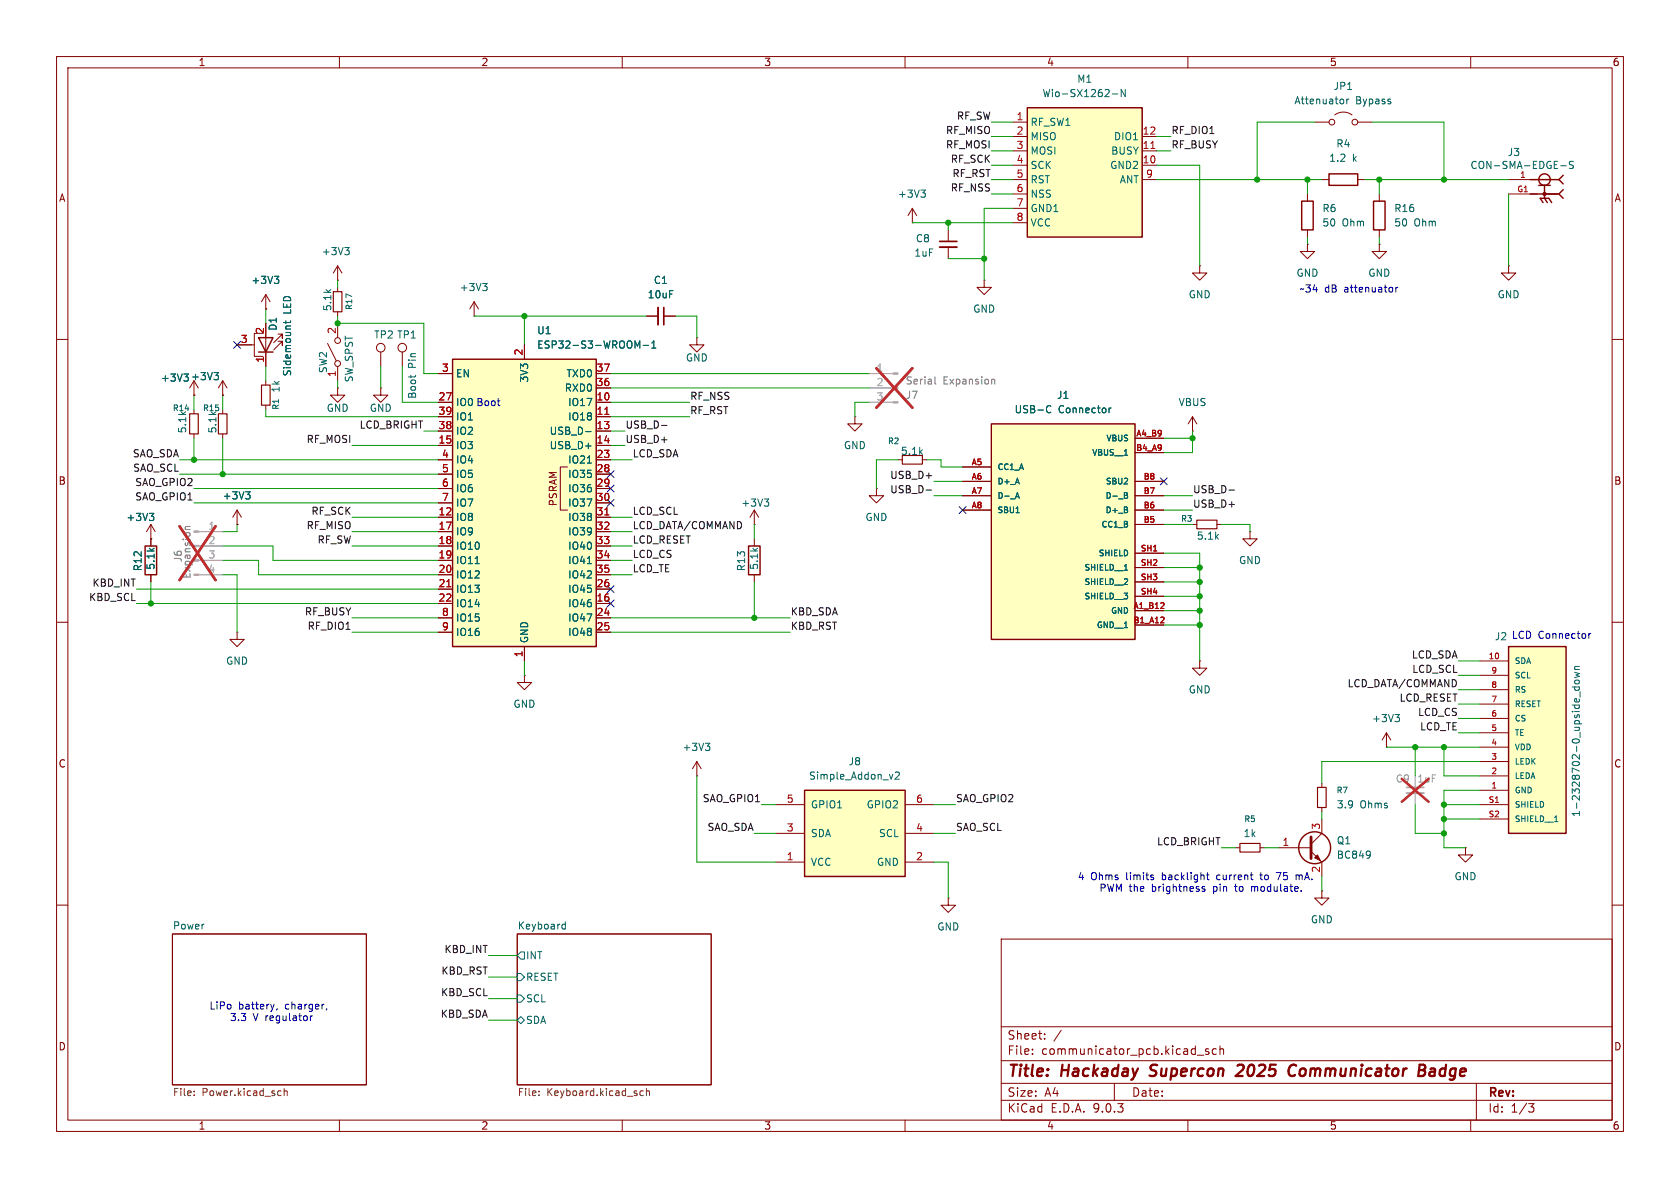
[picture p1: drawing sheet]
<svg xmlns="http://www.w3.org/2000/svg" width="297mm" height="210mm" viewBox="0 0 297 210" stroke-linecap="round" stroke-linejoin="round" font-family="sans-serif">
<g fill="none" stroke="#840000" stroke-width=".18">
<path d="M10 10h277v190h-277zM12 12h273v186h-273zM60 10v2M110 10v2M160 10v2M210 10v2M260 10v2M231.1 34.3v1.3M266.7 31.8h5.1M266.7 34.3h5.1M47 54.6h.1M47 52.1l-.8 1.2"/>
<path d="M47 52.1l.8 1.2M47 52.1v2.5M83.8 55.9h.1M83.8 53.3l-.7 1.3M83.8 53.3l.8 1.3M83.8 53.3v2.6M231.1 40.6v1.3M266.7 47v1.3h1.3l-1.3 1.2-1.3-1.2h1.3M266.7 47h.1M10 60h2M39.4 69.9h.1M39.4 67.3v2.6"/>
<path d="M39.4 72.4v.8M39.4 76.7v.8M39.4 67.3l-.8 1.3M39.4 67.3l.7 1.3M151.1 73.7v1.2h1.3l-1.3 1.3-1.2-1.3h1.2M151.1 73.7h.1M285 60h2M10 110h2M41.9 111.8v1.2h1.3l-1.3 1.3-1.3-1.3h1.3M41.9 111.8h.1M285 110h2M226.1 149.9h5.7"/>
<path d="M231.8 150.5l1.9 1.9v2.5M233.7 144.8v2.5l-1.9 1.9M259.1 149.9v1.2h1.2l-1.2 1.3-1.3-1.3h1.3M259.1 149.9h.1M10 160h2M30.5 165.1h34.3v26.7h-34.3zM91.4 165.1h34.3v26.7h-34.3zM177 166h108v32h-108zM285 160h2M60 198v2M110 198v2M160 198v2"/>
<path d="M177 194.5h108M177 191.5h108M177 187.5h108M177 181.5h108M182.5 186.3v.1M182.5 185.5v.1M184.7 183.6v.1M184.7 182.8v.1M187.6 182.1l-1.3 2M197 191.5v3M210 198v2M211.7 186.5h1.1"/>
<path d="M213.7 185.5l-.4-.1-.2 .2 .1 .2 .5 .2v.3h-.6M215 185.5l-.4-.1-.3 .3v.4l.2 .2h.5M215.7 185.5l.2-.1 .3 .1 .1 .9M215.7 184.9v1.5M260 198v2M261 191.5v6.5M270.2 195.1h1l-.5 .6 .4 .1 .1 .5-.3 .3h-.4"/>
</g>
<path d="M203.2 190.1l.3 .1M203.5 188.4l-.1 .2 .1 .4M219.6 188.2h-.5l-.3 .2M219.7 189.1l-1.3 1.1h1.3M229.1 188.4a.88 .88 0 0 0-1 0 .88 .88 0 0 0-.3 1 .69 .69 0 0 0 .3 .7 .69 .69 0 0 0 .8-.1M250.9 189.2h.6M251 188.2h.6a.49 .49 0 0 1 .4 .5 .49 .49 0 0 1-.5 .5M251.5 189.2l.3 .1a.58 .58 0 0 1-.3 .9h-.8M253.5 188.9l-.6 .1M253.5 189.4h-.5a.4 .4 0 0 0-.3 .4 .4 .4 0 0 0 .2 .4h.5" fill="none" stroke="#840000" stroke-width=".4"/>
<path d="M34.3 193.6v.1M34.3 192.9v.1M49.6 192.8l.1 .1M49.7 193.6l-.1 .1M50.2 192.4v1.3M50.2 193l.2-.2 .3 .1 .1 .8M95.3 193.6v.1M95.3 192.9v.1M113.7 192.9l-.3-.1-.3 .3 .2 .5h.4M114.3 193l.2-.2 .3 .1v.8M114.3 192.4v1.3" fill="none" stroke="#725600" stroke-width=".18"/>
<g fill="none" stroke="#006464" stroke-width=".18">
<path d="M275.9 29.3h1M278.2 28.6l-.5-.1-.2 .1v.4l.5 .2 .2 .3-.3 .3-.5-.1M48.5 48.8h.8l-.4 .5M49 49.3l.3 .3v.3l-.3 .2M85.3 50.1h.8l-.4 .5M85.9 50.6l.2 .2v.3l-.2 .3M37.8 65.9h.8l-.4 .4M38.4 66.3l.2 .3v.3l-.2 .2M242.1 150.5l.1 .1a1.07 1.07 0 0 1-.1 1M242.3 151l-.2 .2M91.4 175.9h.7l.6 .6-.6 .7h-.7zM91.4 172.1h.7l.6 .6-.6 .7h-.7z"/>
<path d="M92.1 168.3h.6v1.2h-.6l-.7-.6zM99.5 164.2h.4M99.5 163.4h.4M99.9 163v1.2M91.4 180.3l.7-.6 .6 .6-.6 .7z"/>
</g>
<path d="M38.6 73.2h1.5v3.5h-1.5z" fill="none" stroke="#840000" stroke-width=".2"/>
<g fill="none" stroke="#840000" stroke-width=".25">
<path d="M230.1 35.6h2.1v5h-2.1zM270.5 31.8h5.1M270.5 34.3h5.1M272 32.8h2.1M272.8 35.8l-.5-.7h1.5l.5 .7M273 32.8v2.3l.6 .7M275.6 31.8l.8 .7M275.6 34.3l.8 .8M276.4 31l-.8 .8M276.4 33.5l-.8 .8"/>
<circle cx="273" cy="34.3" r=".25"/>
<circle cx="273.1" cy="31.7" r="1.02"/>
<circle cx="232.4" cy="149.9" r="2.82"/>
</g>
<path d="M231.8 148v3.8" fill="none" stroke="#840000" stroke-width=".51"/>
<path d="M232.4 151.6l.5-.5 .5 1z" fill="#840000" stroke="#840000" stroke-width=".18"/>
<path d="M266.7 114.3h10.2v33h-10.2z" fill="#ffffc2"/>
<path d="M266.7 114.3h10.2v33h-10.2z" fill="none" stroke="#840000" stroke-width=".25"/>
<g fill="none" stroke="#840000" stroke-width=".18">
<path d="M92.7 119.4v1.3h1.3l-1.3 1.2-1.3-1.2h1.3M92.7 119.4h.1M261.6 116.8h5.1M261.6 119.4h5.1M261.6 121.9h5.1M261.6 124.5h5.1M261.6 127h5.1M261.6 129.5h5.1M261.6 132.1h5.1M261.6 134.6h5.1M261.6 137.2h5.1M261.6 139.7h5.1"/>
<path d="M218.4 149.9h.8M222.8 149.9h.7M233.7 157.5v1.3h1.2l-1.2 1.2-1.3-1.2h1.3M233.7 157.5h.1M261.6 142.2h5.1M261.6 144.8h5.1"/>
</g>
<path d="M278.4 118.8l.8 .3-.6 .2 .6 .3-.8 .2M278.4 118.3h.8M279.2 117.8l-.8 .1v.3l.1 .1M277.9 121.4h1.3M278.4 121.4v.4l.2 .2 .6-.1v-.5M278.5 120.3h.6l.1 .2v.3l-.2 .1-.5-.1-.1-.2zM279.3 122.3v.9M274.8 145.2h.6" fill="none" stroke="#006464" stroke-width=".18"/>
<path d="M219.2 149.1h3.6v1.5h-3.6z" fill="none" stroke="#840000" stroke-width=".2"/>
<path d="M175.3 74.9h25.4v38.1h-25.4z" fill="#ffffc2"/>
<path d="M234.9 30.7h5.1v2.1h-5.1zM242.8 35.6h2.1v5h-2.1zM45.7 59.7h2.6l-1.3 2.5zM45.7 62.2h2.6M175.3 74.9h25.4v38.1h-25.4zM25.7 96.5h2v5.1h-2z" fill="none" stroke="#840000" stroke-width=".25"/>
<g fill="none" stroke="#840000" stroke-width=".18">
<path d="M161.3 39.4h.1M161.3 36.8l-.8 1.3M161.3 36.8l.8 1.3M161.3 36.8v2.6M232.4 21.6h2.5M233.7 31.8h1.2M236 20.3a2.54 2.54 0 0 1 3 0M240 21.6h2.6M240 31.8h1.3M243.8 34.3v1.3M46.5 58.9h-1.5v4.1h1.5M47 57.2v7.6"/>
<path d="M49.1 59.1h.8v.7v-.7l-1.5 1.5M59.7 49.5h.1M59.7 47v2.5M59.7 50.8v.8M59.7 55.1v.8M59.7 57.2v2.5M59.7 47l-.8 1.3M59.7 47l.8 1.3M123.2 59.7v1.3h1.3l-1.3 1.2-1.3-1.2h1.3M123.2 59.7h.1M212.1 47v1.3h1.3l-1.3 1.2-1.3-1.2h1.3M212.1 47h.1"/>
<path d="M231.1 43.2v1.3h1.3l-1.3 1.2-1.2-1.2h1.2M231.1 43.2h.1M243.8 43.2v1.3h1.3l-1.3 1.2-1.2-1.2h1.2M243.8 43.2h.1M243.8 40.6v1.3M41.9 61h3.1M47 67.3v.8M47 71.6v.8M49.1 60.3h.8v.8v-.8l-1.5 1.5M57.9 60.7l1.5 3.1M59.7 68.6v1.3h1.3l-1.3 1.2-1.3-1.2h1.3M59.7 68.6h.1"/>
<path d="M59.7 64.8v2.5M67.3 68.6v1.3h1.3l-1.3 1.2-1.3-1.2h1.3M67.3 68.6h.1M67.3 62.2v2.6M71.1 62.2v2.6M200.7 77.5h5M210.8 76.2h.1M210.8 73.7l-.7 1.2M210.8 73.7l.8 1.2M210.8 73.7v2.5M26.7 95.3h.1M26.7 92.7l-.8 1.3"/>
<path d="M26.7 92.7l.7 1.3M26.7 92.7v3.8M41.9 92.7h.1M41.9 90.2l-.8 1.2M41.9 90.2l.8 1.2M41.9 90.2v2.5M170.2 82.6h5.1M170.2 85.1h5.1M170.2 87.6h5.1M170.2 90.2h5.1M200.7 85.1h5M200.7 87.6h5"/>
<path d="M200.7 90.2h5M200.7 80h5M200.7 92.7h5M200.7 97.8h5M26.7 101.6v1.3M200.7 100.3h5M200.7 102.9h5M200.7 105.4h5M200.7 108h5M200.7 110.5h5M233.7 138.4v.8M245.1 132.1h.1"/>
<path d="M245.1 129.5l-.8 1.3M245.1 129.5l.8 1.3M245.1 129.5v2.6M167.6 158.8v1.2h1.3l-1.3 1.3-1.2-1.3h1.2M167.6 158.8h.1M233.7 142.7v.8"/>
<circle cx="235.5" cy="21.6" r=".51"/>
<circle cx="239.5" cy="21.6" r=".51"/>
<circle cx="59.7" cy="60.2" r=".51"/>
<circle cx="59.7" cy="64.3" r=".51"/>
<circle cx="67.3" cy="61.5" r=".76"/>
<circle cx="71.1" cy="61.5" r=".76"/>
</g>
<g fill="none" stroke="#006464" stroke-width=".18">
<path d="M237.5 17.6v.6M238.1 17.5v.9M238.5 17.5l-.4 .3M162.8 33.6h.8l-.4 .5M163.3 34.1l.3 .2v.3l-.3 .3M50.5 56.7v.5M51.4 56.7l-.2 .3h-1.1M60.9 43.8h.8l-.4 .4M61.5 44.2l.2 .3v.3l-.2 .2M72.6 66.3v.5M73.5 66.3v.1M185.2 71.8l.3-.1 .3 .1"/>
<path d="M185.8 72.8l-.3 .2-.3-.1M196.1 72.1v.9M196.4 72.1l-.3 .3M26.4 90.7h.8l-.4 .5M26.9 91.2l.3 .3v.3l-.3 .2M43.4 86.9h.8l-.4 .5M44 87.4l.2 .3v.3l-.2 .2M179.6 87.8h.5M179.6 90.6h.6M179.9 87.1l.3 1M198.8 87.1l.5 .1v.2l-.2 .2M198.8 87.6h.3"/>
<path d="M199.1 87.6l.3 .2-.1 .2-.5 .1M199.3 90.2v.3M198.8 100.8h.6M246.6 126.3h.8l-.4 .5M247.2 126.8l.2 .2v.3l-.2 .3"/>
</g>
<path d="M205.2 107.6h.6M205.2 110.1h.6M205.7 106.6v.4M205.7 109.2v.3" fill="none" stroke="#a90000" stroke-width=".18"/>
<path d="M58.9 51.6h1.6v3.5h-1.6zM46.2 68.1h1.6v3.5h-1.6zM232.9 139.2h1.5v3.5h-1.5z" fill="none" stroke="#840000" stroke-width=".2"/>
<path d="M248.7 139.2h3" fill="none" stroke="#a1a1a1" stroke-width=".3"/>
<path d="M248.7 140.2h3" fill="none" stroke="#a1a1a1" stroke-width=".33"/>
<path d="M250.2 137.2v2M250.2 140.2v2" fill="none" stroke="#a1a1a1" stroke-width=".18"/>
<path d="M247.8 137.7l4.8 4M252.6 137.7l-4.8 4" fill="none" stroke="#e12e31" stroke-width=".46"/>
<path d="M80 63.5h25.4v50.8h-25.4z" fill="#ffffc2"/>
<path d="M80 63.5h25.4v50.8h-25.4z" fill="none" stroke="#840000" stroke-width=".25"/>
<g fill="none" stroke="#840000" stroke-width=".18">
<path d="M167.6 40.6v2.1M167.6 43.7v2M174 49.5v1.3h1.3l-1.3 1.3-1.3-1.3h1.3M174 49.5h.1M77.5 66h2.5M77.5 71.1h2.5M77.5 73.7h2.5M77.5 76.2h2.5M77.5 78.7h2.5M92.7 61v2.5M105.4 66h2.5M105.4 71.1h2.5"/>
<path d="M105.4 73.7h2.5M105.4 76.2h2.5M105.4 78.7h2.5M105.4 68.6h2.5M77.5 81.3h2.5M77.5 83.8h2.5M77.5 86.4h2.5M77.5 88.9h2.5M77.5 91.4h2.5M77.5 94h2.5M77.5 96.5h2.5M77.5 99.1h2.5"/>
<path d="M100.3 82.6h-1.2v7.6h1.2M105.4 81.3h2.5M105.4 83.8h2.5M105.4 86.4h2.5M105.4 88.9h2.5M105.4 91.4h2.5M105.4 94h2.5M105.4 96.5h2.5M105.4 99.1h2.5M158.7 81.3h.8M163.1 81.3h.7M77.5 101.6h2.5"/>
<path d="M77.5 104.1h2.5M77.5 106.7h2.5M77.5 109.2h2.5M77.5 111.8h2.5M92.7 114.3v2.5M105.4 101.6h2.5M105.4 104.1h2.5M105.4 106.7h2.5M105.4 109.2h2.5M105.4 111.8h2.5"/>
</g>
<path d="M103.5 76.3h1M112.7 61.2l.4-.9v1.2M113.7 61.1h1M115.2 61.5h.7M115.2 60.6l.4-.3v1.2M84 99.6h.7M103.8 99.6h.8M103.8 81.9h.8" fill="none" stroke="#006464" stroke-width=".18"/>
<path d="M106.9 73.2h.7M106.9 91h.7M79 103.7h.7" fill="none" stroke="#a90000" stroke-width=".18"/>
<path d="M166.1 42.7h3.1" fill="none" stroke="#840000" stroke-width=".3"/>
<path d="M166.1 43.7h3.1" fill="none" stroke="#840000" stroke-width=".33"/>
<g fill="#a1a1a1" stroke="#a1a1a1" stroke-width=".18">
<path d="M157.9 65.9h.8v.3h-.8z"/>
<path d="M157.9 68.5h.8v.2h-.8z"/>
<path d="M157.9 71h.8v.2h-.8z"/>
</g>
<path d="M153.7 66h4.2M153.7 68.6h4.2M153.7 71.1h4.2" fill="none" stroke="#a1a1a1" stroke-width=".18"/>
<path d="M165.3 66.6v1.1l.2 .2M175.4 67.1h.4l.1 .8" fill="none" stroke="#989898" stroke-width=".18"/>
<path d="M154.9 65.1l6.4 7M161.3 65.1l-6.4 7" fill="none" stroke="#e12e31" stroke-width=".46"/>
<path d="M159.5 80.5h3.6v1.5h-3.6z" fill="none" stroke="#840000" stroke-width=".2"/>
<path d="M142.2 139.7h17.8v15.2h-17.8z" fill="#ffffc2"/>
<path d="M142.2 139.7h17.8v15.2h-17.8z" fill="none" stroke="#840000" stroke-width=".25"/>
<g fill="none" stroke="#840000" stroke-width=".18">
<path d="M34.3 69.9h.1M34.3 67.3v2.6M34.3 72.4v.8M34.3 76.7v.8M34.3 67.3l-.8 1.3M34.3 67.3l.8 1.3M123.2 137.2h.1M123.2 134.6l-.8 1.3M123.2 134.6l.8 1.3M123.2 134.6v2.6M137.2 152.4h5M137.2 147.3h5"/>
<path d="M137.2 142.2h5M160 152.4h5.1M160 147.3h5.1M160 142.2h5.1"/>
</g>
<path d="M124.7 131.4h.8l-.4 .5M125.2 131.9l.3 .2v.3l-.3 .3M157.8 136.9l-.3 .8M158.3 136.6l.4-.1 .3 .3-.8 .9h.8" fill="none" stroke="#006464" stroke-width=".18"/>
<g fill="#a1a1a1" stroke="#a1a1a1" stroke-width=".18">
<path d="M34.3 93.9h.9v.2h-.9z"/>
<path d="M34.3 96.4h.9v.2h-.9z"/>
<path d="M34.3 98.9h.9v.3h-.9z"/>
<path d="M34.3 101.5h.9v.2h-.9z"/>
</g>
<path d="M35.2 94h4.2M35.2 96.5h4.2M35.2 99.1h4.2M35.2 101.6h4.2" fill="none" stroke="#a1a1a1" stroke-width=".18"/>
<path d="M32.8 93.6h.8M33.6 93.1h-.8v.3l.1 .2" fill="none" stroke="#989898" stroke-width=".18"/>
<path d="M31.7 93l6.4 9.5M38.1 93l-6.4 9.5" fill="none" stroke="#e12e31" stroke-width=".46"/>
<path d="M33.5 73.2h1.6v3.5h-1.6z" fill="none" stroke="#840000" stroke-width=".2"/>
<path d="M181.6 19.1h20.3v22.8h-20.3z" fill="#ffffc2"/>
<path d="M181.6 19.1h20.3v22.8h-20.3zM132.3 96.5h2.1v5.1h-2.1z" fill="none" stroke="#840000" stroke-width=".25"/>
<g fill="none" stroke="#840000" stroke-width=".18">
<path d="M179.1 21.6h2.5M179.1 24.1h2.5M179.1 26.7h2.5M179.1 29.2h2.5M179.1 31.8h2.5M179.1 34.3h2.5M179.1 36.8h2.5M179.1 39.4h2.5M202 24.1h2.5M202 26.7h2.5M202 29.2h2.5M202 31.8h2.5"/>
<path d="M47 54.6h.1M47 57.2v2.5M114.3 55.9h2M117.3 55.9h2.1M34.3 69.9h.1M39.4 69.9h.1M41.9 61h2.5M47 62.2v2.6M77.5 66h2.5M77.5 71.1h2.5M77.5 73.7h2.5M77.5 76.2h2.5"/>
<path d="M77.5 78.7h2.5M92.7 61v2.5M105.4 66h2.5M105.4 71.1h2.5M105.4 73.7h2.5M105.4 76.2h2.5M105.4 78.7h2.5M105.4 68.6h2.5M200.7 77.5h5M26.7 95.3h.1M26.7 95.3v1.2M41.9 92.7h.1"/>
<path d="M77.5 81.3h2.5M77.5 83.8h2.5M77.5 86.4h2.5M77.5 88.9h2.5M77.5 91.4h2.5M77.5 94h2.5M77.5 96.5h2.5M77.5 99.1h2.5M105.4 81.3h2.5M105.4 83.8h2.5M105.4 86.4h2.5M105.4 88.9h2.5"/>
<path d="M105.4 91.4h2.5M105.4 94h2.5M105.4 96.5h2.5M105.4 99.1h2.5M133.3 92.7h.1M133.3 90.2v2.5M133.3 95.3v1.2M133.3 90.2l.8 1.2M133.3 90.2l-.7 1.2M154.9 86.4v1.2h1.3l-1.3 1.3-1.2-1.3h1.2M154.9 86.4h.1M170.2 82.6h5.1"/>
<path d="M170.2 85.1h5.1M170.2 87.6h5.1M170.2 90.2h5.1M200.7 92.7h5M200.7 85.1h5M200.7 87.6h5M200.7 90.2h5M200.7 80h5M200.7 97.8h5M210.8 92.7h.8M215.1 92.7h.8M221 94v1.3h1.2l-1.2 1.2-1.3-1.2h1.3"/>
<path d="M221 94h.1M26.7 101.6v1.3M77.5 101.6h2.5M77.5 104.1h2.5M77.5 106.7h2.5M77.5 109.2h2.5M77.5 111.8h2.5M92.7 114.3v2.5M105.4 101.6h2.5M105.4 104.1h2.5M105.4 106.7h2.5M105.4 109.2h2.5"/>
<path d="M105.4 111.8h2.5M133.3 101.6v1.3M200.7 100.3h5M200.7 102.9h5M200.7 105.4h5M200.7 108h5M200.7 110.5h5M212.1 116.8v1.3h1.3l-1.3 1.3-1.3-1.3h1.3M212.1 116.8h.1"/>
</g>
<path d="M203.5 26.3h.7M106.9 73.2h.7M106.9 91h.7M79 103.7h.7M205.2 107.6h.6M205.2 110.1h.6M205.7 106.6v.4M205.7 109.2v.3" fill="none" stroke="#a90000" stroke-width=".18"/>
<g fill="none" stroke="#006464" stroke-width=".18">
<path d="M196.6 16.6h1M198.9 15.8v1.3l-.7-1.3v1.3M48.5 48.8h.8l-.4 .5M49 49.3l.3 .3v.3l-.3 .2M50.5 56.7v.5M51.4 56.7l-.2 .3h-1.1M37.8 65.9h.8l-.4 .4M38.4 66.3l.2 .3v.3l-.2 .2M103.5 76.3h1M112.7 61.2l.4-.9v1.2M113.7 61.1h1M115.2 61.5h.7"/>
<path d="M115.2 60.6l.4-.3v1.2M185.2 71.8l.3-.1 .3 .1M185.8 72.8l-.3 .2-.3-.1M196.1 72.1v.9M196.4 72.1l-.3 .3M26.4 90.7h.8l-.4 .5M26.9 91.2l.3 .3v.3l-.3 .2M43.4 86.9h.8l-.4 .5M44 87.4l.2 .3v.3l-.2 .2M84 99.6h.7M103.8 99.6h.8M103.8 81.9h.8"/>
<path d="M135.1 88.2h.8l-.4 .5M135.7 88.7l.2 .2v.3l-.2 .3M179.6 87.8h.5M179.6 90.6h.6M179.9 87.1l.3 1M198.8 87.1l.5 .1v.2l-.2 .2M198.8 87.6h.3M199.1 87.6l.3 .2-.1 .2-.5 .1M199.3 90.2v.3M198.8 100.8h.6"/>
</g>
<path d="M117.3 54.4v3" fill="none" stroke="#840000" stroke-width=".3"/>
<path d="M116.3 54.4v3" fill="none" stroke="#840000" stroke-width=".33"/>
<path d="M211.6 91.9h3.5v1.6h-3.5z" fill="none" stroke="#840000" stroke-width=".2"/>
<path d="M116.9 75.2h1M163.7 86.6h1M217.3 86.6h.9" fill="none" stroke="#0f0f0f" stroke-width=".18"/>
<g fill="none" stroke="#009600" stroke-width=".18">
<path d="M161.3 39.4h17.8M167.6 39.4v1.2M175.3 31.8h3.8M175.3 21.6h3.8M175.3 26.7h3.8M175.3 24.1h3.8M175.3 29.2h3.8M175.3 34.3h3.8M179.1 36.8h-5.1v12.7M204.5 31.8h29.2M204.5 26.7h2.5M204.5 24.1h2.5"/>
<path d="M204.5 29.2h7.6v17.8M231.1 31.8v2.5M232.4 21.6h-10.2v10.2M241.3 31.8h25.4M242.6 21.6h12.7v10.2M243.8 31.8v2.5M266.7 34.3v12.7M47 54.6v2.6M59.7 55.9v1.3h15.2v8.8h2.6M59.7 49.5v1.3M83.8 55.9h30.5M92.7 55.9v5.1"/>
<path d="M119.4 55.9h3.8v3.8M167.6 45.7h6.4M231.1 41.9v1.3M243.8 41.9v1.3M34.3 69.9v2.5M34.3 77.5v3.8M39.4 69.9v2.5M39.4 77.5v6.3M47 72.4v1.3h30.5M47 64.8v2.5M59.7 67.3v1.3M62.2 78.7h15.3"/>
<path d="M67.3 64.8v3.8M71.1 64.8v6.3h6.4M74.9 76.2h2.6M107.9 76.2h2.6M107.9 73.7h14M107.9 71.1h14M107.9 78.7h2.6M107.9 66h45.8M107.9 68.6h45.8M153.7 71.1h-2.6v2.6M205.7 77.5h5.1M210.8 76.2v3.8h-5.1"/>
<path d="M31.7 83.8h45.8M31.7 81.3h45.8M34.3 88.9h43.2M34.3 86.4h43.2M39.4 96.5h8.9v2.6h29.2M39.4 99.1h6.3v2.5h31.8M41.9 92.7v1.3h-2.5M62.2 94h15.3M62.2 96.5h15.3M62.2 91.4h15.3M107.9 94h3.9M107.9 96.5h3.9"/>
<path d="M107.9 91.4h3.9M107.9 81.3h3.9M107.9 99.1h3.9M133.3 92.7v2.6M158.7 81.3h-3.8v5.1M163.8 81.3h2.6v1.3h3.8M165.1 87.6h5.1M165.1 85.1h5.1M205.7 87.6h5.1M205.7 90.2h5.1M205.7 97.8h6.4v19M205.7 92.7h5.1"/>
<path d="M215.9 92.7h5.1v1.3M24.1 106.7h53.4M24.1 104.1h53.4M26.7 102.9v3.8M39.4 101.6h2.5v10.2M62.2 109.2h15.3M62.2 111.8h15.3M92.7 116.8v2.6M107.9 109.2h31.8M107.9 111.8h31.8M107.9 101.6h3.9M133.3 102.9v6.3"/>
<path d="M205.7 105.4h6.4M205.7 108h6.4M205.7 102.9h6.4M205.7 110.5h6.4M205.7 100.3h6.4M257.8 119.4h3.8M257.8 116.8h3.8M123.2 137.2v15.2h14M245.1 132.1h16.5M250.2 132.1v5.1M255.3 132.1v5.1h6.3M257.8 129.5h3.8"/>
<path d="M257.8 127h3.8M257.8 124.5h3.8M257.8 121.9h3.8M261.6 139.7h-6.3v10.2h3.8M261.6 134.6h-27.9v3.8M133.3 147.3h3.9M134.6 142.2h2.6M165.1 147.3h3.8M165.1 142.2h3.8M165.1 152.4h2.5v6.4M215.9 149.9h2.5M223.5 149.9h2.6"/>
<path d="M233.7 143.5v1.3M233.7 154.9v2.6M250.2 142.2v5.1h5.1M255.3 142.2h6.3M255.3 144.8h6.3M86.4 172.7h5M86.4 176.5h5M86.4 168.9h5M86.4 180.3h5"/>
</g>
<g fill="none" stroke="#000084" stroke-width=".18">
<path d="M41.3 60.4l1.2 1.2M42.5 60.4l-1.2 1.2M107.3 85.8l1.3 1.2M107.3 88.3l1.3 1.2M107.3 83.2l1.3 1.2M108.6 85.8l-1.3 1.2M108.6 88.3l-1.3 1.2M108.6 83.2l-1.3 1.2M169.6 89.6l1.2 1.2M170.8 89.6l-1.2 1.2M205.1 84.5l1.2 1.2M206.3 84.5l-1.2 1.2"/>
<path d="M107.3 103.5l1.3 1.2M107.3 106.1l1.3 1.2M108.6 103.5l-1.3 1.2M108.6 106.1l-1.3 1.2"/>
</g>
<g fill="none" stroke="#0000c2" stroke-width=".18">
<path d="M246.8 50.8v.8M247.1 50.8l-.3 .2M87.9 70.9h.5M88.3 71.7h.1M280.9 112v.9M281.2 112l-.3 .2M203.6 155.1l.3 .1 .1 .1-.2 .2h-.3M203.6 154.7h.3M212.6 156.8v.3l.4 .1v.2l-.1 .2-.4-.1M213.3 154.7h.5M213.5 154.2v1.1l.3 .2M221.3 156.7v.9"/>
<path d="M221.4 156.7l-.1 .1M222.7 154.7h.5M222.9 154.2l.1 1.3M225.6 154.2h.9l-.6 1.3M229.1 154.8l.4-.1 .2 .2M229.1 154.7v.8M49 178.3l-.1 .3M54.9 179.6v.8M55 179.6l-.1 .2M57.8 178.3l-.1 .3"/>
</g>
<path d="M165.3 66.6v1.1l.2 .2M175.4 67.1h.4l.1 .8M32.8 93.6h.8M33.6 93.1h-.8v.3l.1 .2" fill="none" stroke="#989898" stroke-width=".18"/>
<path d="M153.7 66h3.8M153.7 68.6h3.8M153.7 71.1h3.8M35.6 94h3.8M35.6 96.5h3.8M35.6 99.1h3.8M35.6 101.6h3.8" fill="none" stroke="#a1a1a1" stroke-width=".18"/>
<path d="M154.9 65.1l6.4 7M161.3 65.1l-6.4 7M31.7 93l6.4 9.5M38.1 93l-6.4 9.5" fill="none" stroke="#e12e31" stroke-width=".46"/>
<g fill="#009600" stroke="#009600" stroke-width=".18">
<circle cx="174" cy="45.7" r=".46"/>
<circle cx="167.6" cy="39.4" r=".46"/>
<circle cx="210.8" cy="77.5" r=".46"/>
<circle cx="255.3" cy="142.2" r=".46"/>
<circle cx="255.3" cy="144.8" r=".46"/>
<circle cx="255.3" cy="147.3" r=".46"/>
<circle cx="255.3" cy="132.1" r=".46"/>
<circle cx="250.2" cy="132.1" r=".46"/>
<circle cx="231.1" cy="31.8" r=".46"/>
<circle cx="222.2" cy="31.8" r=".46"/>
<circle cx="243.8" cy="31.8" r=".46"/>
<circle cx="255.3" cy="31.8" r=".46"/>
<circle cx="212.1" cy="100.3" r=".46"/>
<circle cx="212.1" cy="108" r=".46"/>
<circle cx="212.1" cy="110.5" r=".46"/>
<circle cx="212.1" cy="105.4" r=".46"/>
<circle cx="212.1" cy="102.9" r=".46"/>
<circle cx="26.7" cy="106.7" r=".46"/>
<circle cx="92.7" cy="55.9" r=".46"/>
<circle cx="59.7" cy="57.2" r=".46"/>
<circle cx="34.3" cy="81.3" r=".46"/>
<circle cx="39.4" cy="83.8" r=".46"/>
<circle cx="133.3" cy="109.2" r=".46"/>
</g>
<g font-size="2.8" fill="#840000">
<text x="178" y="190.9">Title:</text>
<text x="187.7" y="190.9">Hackaday</text>
<text x="204.2" y="190.9">Supercon</text>
<text x="220.3" y="190.9">2025</text>
<text x="230.2" y="190.9">Communicator</text>
<text x="254" y="190.9">Badge</text>
</g>
<g font-size="2.1" fill="#840000">
<text x="178" y="184">Sheet:</text>
<text x="178" y="186.7">File:</text>
<text x="184.1" y="186.7">communicator_pcb.kicad_sch</text>
<text x="178" y="196.9">KiCad</text>
<text x="178" y="194.1">Size:</text>
<text x="184.7" y="194.1">A4</text>
<text x="185.7" y="196.9">E.D.A.</text>
<text x="193.3" y="196.9">9.0.3</text>
<text x="200" y="194.1">Date:</text>
<text x="263" y="194.3">Rev:</text>
<text x="263" y="196.9">Id:</text>
<text x="267.1" y="196.9">1/3</text>
</g>
<g font-size="1.8" fill="#840000">
<text x="35" y="11.9">1</text>
<text x="85" y="11.9">2</text>
<text x="135" y="11.9">3</text>
<text x="185" y="11.9">4</text>
<text x="235" y="11.9">5</text>
<text x="285" y="11.9">6</text>
<text x="10.3" y="35.9">A</text>
<text x="285.3" y="35.9">A</text>
<text x="10.3" y="85.9">B</text>
<text x="98.7" y="89.6" transform="rotate(-90 98.7 89.6)">PSRAM</text>
<text x="285.3" y="85.9">B</text>
<text x="10.3" y="135.9">C</text>
<text x="285.3" y="135.9">C</text>
<text x="10.3" y="185.9">D</text>
<text x="285.3" y="185.9">D</text>
<text x="35" y="199.9">1</text>
<text x="85" y="199.9">2</text>
<text x="135" y="199.9">3</text>
<text x="185" y="199.9">4</text>
<text x="235" y="199.9">5</text>
<text x="285" y="199.9">6</text>
</g>
<g font-size="1.8" fill="#006464">
<text x="184.2" y="17.4">Wio-SX1262-N</text>
<text x="190.3" y="14.8">M1</text>
<text x="235.7" y="16.1">JP1</text>
<text x="182.1" y="22.5">RF_SW1</text>
<text x="228.7" y="18.6">Attenuator</text>
<text x="239.6" y="18.6">Bypass</text>
<text x="182.1" y="25">MISO</text>
<text x="182.1" y="27.5">MOSI</text>
<text x="196.3" y="27.5">BUSY</text>
<text x="196.8" y="25">DIO1</text>
<text x="234.9" y="28.8">1.2</text>
<text x="236.1" y="26.3">R4</text>
<text x="239.1" y="28.8">k</text>
<text x="266.5" y="27.8">J3</text>
<text x="158.6" y="35.2">+3V3</text>
<text x="182.1" y="30.1">SCK</text>
<text x="182.1" y="32.6">RST</text>
<text x="182.1" y="35.2">NSS</text>
<text x="196.2" y="30.1">GND2</text>
<text x="197.9" y="32.6">ANT</text>
<text x="259.9" y="30.1">CON-SMA-EDGE-S</text>
<text x="182.1" y="37.7">GND1</text>
<text x="182.1" y="40.2">VCC</text>
<text x="233.7" y="37.7">R6</text>
<text x="233.7" y="40.2">50</text>
<text x="237.3" y="40.2">Ohm</text>
<text x="246.4" y="37.7">R16</text>
<text x="246.4" y="40.2">50</text>
<text x="250" y="40.2">Ohm</text>
<text x="56.8" y="45.3">+3V3</text>
<text x="161.6" y="45.6">1uF</text>
<text x="161.8" y="43">C8</text>
<text x="44.3" y="50.4">+3V3</text>
<text x="81.2" y="51.7">+3V3</text>
<text x="114.4" y="52.9">10uF</text>
<text x="115.5" y="50.4">C1</text>
<text x="210.1" y="52.9">GND</text>
<text x="229.1" y="49.1">GND</text>
<text x="241.8" y="49.1">GND</text>
<text x="264.7" y="52.9">GND</text>
<text x="49.1" y="58.6" transform="rotate(-90 49.1 58.6)">D1</text>
<text x="51.7" y="55.5" transform="rotate(-90 51.7 55.5)">LED</text>
<text x="58.8" y="55.1" transform="rotate(-90 58.8 55.1)">5.1k</text>
<text x="94.9" y="59.3">U1</text>
<text x="172" y="55.5">GND</text>
<text x="66" y="60">TP2 TP1</text>
<text x="73.8" y="65.1" transform="rotate(-90 73.8 65.1)">Pin</text>
<text x="94.9" y="61.8">ESP32-S3-WROOM-1</text>
<text x="121.2" y="64.1">GND</text>
<text x="28.3" y="67.7">+3V3 +3V3</text>
<text x="49.6" y="69.5" transform="rotate(-90 49.6 69.5)">1k</text>
<text x="51.7" y="66.6" transform="rotate(-90 51.7 66.6)">Sidemount</text>
<text x="58" y="66.1" transform="rotate(-90 58 66.1)">SW2</text>
<text x="59.4" y="66.7" transform="rotate(-90 59.4 66.7)">1</text>
<text x="62.6" y="67.7" transform="rotate(-90 62.6 67.7)">SW_SPST</text>
<text x="73.8" y="70.6" transform="rotate(-90 73.8 70.6)">Boot</text>
<text x="80.5" y="66.9">EN</text>
<text x="80.5" y="72">IO0</text>
<text x="93.6" y="67.7" transform="rotate(-90 93.6 67.7)">3V3</text>
<text x="99.7" y="69.4">RXD0</text>
<text x="100" y="66.9">TXD0</text>
<text x="100.3" y="72">IO17</text>
<text x="186.8" y="70.7">J1</text>
<text x="208.3" y="72">VBUS</text>
<text x="33.1" y="76.7" transform="rotate(-90 33.1 76.7)">5.1k</text>
<text x="38.5" y="76.7" transform="rotate(-90 38.5 76.7)">5.1k</text>
<text x="57.7" y="73">GND</text>
<text x="65.3" y="73">GND</text>
<text x="80.5" y="74.5">IO1</text>
<text x="80.5" y="77.1">IO2</text>
<text x="97.1" y="77.1">USB_D-</text>
<text x="100.3" y="74.5">IO18</text>
<text x="179.3" y="73.3">USB-C</text>
<text x="187.1" y="73.3">Connector</text>
<text x="80.5" y="79.6">IO3</text>
<text x="80.5" y="82.1">IO4</text>
<text x="97.1" y="79.6">USB_D+</text>
<text x="100.3" y="82.1">IO21</text>
<text x="149.1" y="79.6">GND</text>
<text x="159.2" y="80.6">5.1k</text>
<text x="39.3" y="88.5">+3V3</text>
<text x="80.5" y="84.7">IO5</text>
<text x="80.5" y="87.2">IO6</text>
<text x="80.5" y="89.8">IO7</text>
<text x="100.3" y="84.7">IO35</text>
<text x="100.3" y="87.2">IO36</text>
<text x="100.3" y="89.8">IO37</text>
<text x="131" y="89.8">+3V3</text>
<text x="22.3" y="92.3">+3V3</text>
<text x="80.5" y="92.3">IO8</text>
<text x="80.5" y="94.8">IO9</text>
<text x="100.3" y="92.3">IO38</text>
<text x="100.3" y="94.8">IO39</text>
<text x="152.9" y="92.3">GND</text>
<text x="211.5" y="95.6">5.1k</text>
<text x="25.2" y="101.1" transform="rotate(-90 25.2 101.1)">R12</text>
<text x="27.5" y="100.8" transform="rotate(-90 27.5 100.8)">5.1k</text>
<text x="80.5" y="97.4">IO10</text>
<text x="80.5" y="99.9">IO11</text>
<text x="100.3" y="97.4">IO40</text>
<text x="100.3" y="99.9">IO41</text>
<text x="131.9" y="101.1" transform="rotate(-90 131.9 101.1)">R13</text>
<text x="134.2" y="100.8" transform="rotate(-90 134.2 100.8)">5.1k</text>
<text x="218.9" y="99.9">GND</text>
<text x="80.5" y="102.5">IO12</text>
<text x="80.5" y="105">IO13</text>
<text x="80.5" y="107.5">IO14</text>
<text x="100.3" y="102.5">IO42</text>
<text x="100.3" y="105">IO45</text>
<text x="100.3" y="107.5">IO46</text>
<text x="80.5" y="110.1">IO15</text>
<text x="80.5" y="112.6">IO16</text>
<text x="93.6" y="113.8" transform="rotate(-90 93.6 113.8)">GND</text>
<text x="100.3" y="110.1">IO47</text>
<text x="100.3" y="112.6">IO48</text>
<text x="39.9" y="117.7">GND</text>
<text x="90.7" y="125.3">GND</text>
<text x="210.1" y="122.8">GND</text>
<text x="242.5" y="127.9">+3V3</text>
<text x="120.5" y="132.9">+3V3</text>
<text x="149.9" y="135.5">J8</text>
<text x="142.9" y="138">Simple_Addon_v2</text>
<text x="143.3" y="143.1">GPIO1</text>
<text x="153.1" y="143.1">GPIO2</text>
<text x="236.2" y="143.1">3.9</text>
<text x="240.4" y="143.1">Ohms</text>
<text x="143.3" y="148.2">SDA</text>
<text x="155.3" y="148.2">SCL</text>
<text x="219.8" y="148.2">1k</text>
<text x="236.2" y="149.5">Q1</text>
<text x="279.5" y="144.5" transform="rotate(-90 279.5 144.5)">1-2328702-0_upside_down</text>
<text x="143.3" y="153.3">VCC</text>
<text x="154.9" y="153.3">GND</text>
<text x="236.2" y="152">BC849</text>
<text x="257" y="155.8">GND</text>
<text x="30.5" y="164.4">Power</text>
<text x="91.4" y="164.4">Keyboard</text>
<text x="165.6" y="164.7">GND</text>
<text x="231.6" y="163.4">GND</text>
<text x="92.9" y="169.8">INT</text>
<text x="92.9" y="173.6">RESET</text>
<text x="92.9" y="177.4">SCL</text>
<text x="92.9" y="181.2">SDA</text>
</g>
<g font-size="1.8" fill="#0f0f0f">
<text x="167.1" y="23.8">RF_MISO</text>
<text x="169.1" y="21.2">RF_SW</text>
<text x="207" y="23.8">RF_DIO1</text>
<text x="167.1" y="26.3">RF_MOSI</text>
<text x="168" y="28.9">RF_SCK</text>
<text x="207" y="26.3">RF_BUSY</text>
<text x="168" y="33.9">RF_NSS</text>
<text x="168.3" y="31.4">RF_RST</text>
<text x="121.9" y="70.8">RF_NSS</text>
<text x="63.5" y="75.9">LCD_BRIGHT</text>
<text x="110.5" y="75.9">USB_D-</text>
<text x="121.9" y="73.3">RF_RST</text>
<text x="23.4" y="80.9">SAO_SDA</text>
<text x="23.4" y="83.5">SAO_SCL</text>
<text x="54.1" y="78.4">RF_MOSI</text>
<text x="110.5" y="78.4">USB_D+</text>
<text x="111.8" y="80.9">LCD_SDA</text>
<text x="23.8" y="86">SAO_GPIO2</text>
<text x="23.8" y="88.6">SAO_GPIO1</text>
<text x="157.3" y="87.3">USB_D-</text>
<text x="157.3" y="84.7">USB_D+</text>
<text x="210.8" y="89.8">USB_D+</text>
<text x="210.8" y="87.3">USB_D-</text>
<text x="54.1" y="93.6">RF_MISO</text>
<text x="55" y="91.1">RF_SCK</text>
<text x="111.8" y="91.1">LCD_SCL</text>
<text x="111.8" y="93.6">LCD_DATA/COMMAND</text>
<text x="56" y="96.2">RF_SW</text>
<text x="111.8" y="96.2">LCD_RESET</text>
<text x="111.8" y="98.7">LCD_CS</text>
<text x="111.8" y="101.3">LCD_TE</text>
<text x="15.6" y="106.3">KBD_SCL</text>
<text x="16.2" y="103.8">KBD_INT</text>
<text x="53.8" y="108.9">RF_BUSY</text>
<text x="54.3" y="111.4">RF_DIO1</text>
<text x="139.7" y="111.4">KBD_RST</text>
<text x="139.7" y="108.9">KBD_SDA</text>
<text x="249.5" y="116.5">LCD_SDA</text>
<text x="249.6" y="119">LCD_SCL</text>
<text x="238.1" y="121.6">LCD_DATA/COMMAND</text>
<text x="247.3" y="124.1">LCD_RESET</text>
<text x="250.6" y="126.7">LCD_CS</text>
<text x="251" y="129.2">LCD_TE</text>
<text x="124.1" y="141.9">SAO_GPIO1</text>
<text x="168.9" y="141.9">SAO_GPIO2</text>
<text x="125" y="147">SAO_SDA</text>
<text x="168.9" y="147">SAO_SCL</text>
<text x="204.4" y="149.5">LCD_BRIGHT</text>
<text x="77.9" y="172.4">KBD_RST</text>
<text x="78.5" y="168.6">KBD_INT</text>
<text x="77.8" y="180">KBD_SDA</text>
<text x="77.9" y="176.2">KBD_SCL</text>
</g>
<g font-size="1.8" fill="#a90000">
<text x="179.6" y="21.3">1</text>
<text x="179.6" y="23.9">2</text>
<text x="201.9" y="23.9">12</text>
<text x="179.6" y="26.4">3</text>
<text x="179.6" y="29">4</text>
<text x="201.9" y="26.4">11</text>
<text x="201.9" y="29">10</text>
<text x="179.6" y="31.5">5</text>
<text x="179.6" y="34">6</text>
<text x="202.5" y="31.5">9</text>
<text x="179.6" y="36.6">7</text>
<text x="179.6" y="39.1">8</text>
<text x="46.7" y="59.1" transform="rotate(-90 46.7 59.1)">2</text>
<text x="59.4" y="59.1" transform="rotate(-90 59.4 59.1)">2</text>
<text x="42.5" y="60.7">3</text>
<text x="46.7" y="64.2" transform="rotate(-90 46.7 64.2)">1</text>
<text x="78" y="65.8">3</text>
<text x="92.5" y="62.9" transform="rotate(-90 92.5 62.9)">2</text>
<text x="105.4" y="65.8">37</text>
<text x="77.4" y="70.9">27</text>
<text x="105.4" y="68.3">36</text>
<text x="105.4" y="70.9">10</text>
<text x="77.4" y="73.4">39</text>
<text x="77.4" y="75.9">38</text>
<text x="105.4" y="73.4">11</text>
<text x="105.4" y="75.9">13</text>
<text x="77.4" y="78.5">15</text>
<text x="78" y="81">4</text>
<text x="78" y="83.6">5</text>
<text x="105.4" y="78.5">14</text>
<text x="105.4" y="81">23</text>
<text x="105.4" y="83.6">28</text>
<text x="78" y="86.1">6</text>
<text x="78" y="88.6">7</text>
<text x="105.4" y="86.1">29</text>
<text x="105.4" y="88.6">30</text>
<text x="77.4" y="91.2">12</text>
<text x="77.4" y="93.7">17</text>
<text x="105.4" y="91.2">31</text>
<text x="105.4" y="93.7">32</text>
<text x="77.4" y="96.3">18</text>
<text x="77.4" y="98.8">19</text>
<text x="77.4" y="101.3">20</text>
<text x="105.4" y="96.3">33</text>
<text x="105.4" y="98.8">34</text>
<text x="105.4" y="101.3">35</text>
<text x="77.4" y="103.9">21</text>
<text x="77.4" y="106.4">22</text>
<text x="105.4" y="103.9">26</text>
<text x="105.4" y="106.4">16</text>
<text x="78" y="109">8</text>
<text x="78" y="111.5">9</text>
<text x="105.4" y="109">24</text>
<text x="105.4" y="111.5">25</text>
<text x="92.5" y="116.3" transform="rotate(-90 92.5 116.3)">1</text>
<text x="139" y="142">5</text>
<text x="161.9" y="142">6</text>
<text x="139" y="147.1">3</text>
<text x="161.9" y="147.1">4</text>
<text x="226.6" y="149.6">1</text>
<text x="233.4" y="146.8" transform="rotate(-90 233.4 146.8)">3</text>
<text x="139" y="152.1">1</text>
<text x="161.9" y="152.1">2</text>
<text x="233.4" y="154.4" transform="rotate(-90 233.4 154.4)">2</text>
</g>
<g font-size="1.8" fill="#0000c2">
<text x="229.7" y="51.9">~34</text>
<text x="234.2" y="51.9">dB</text>
<text x="237.8" y="51.9">attenuator</text>
<text x="80.5" y="72">IO0 Boot</text>
<text x="264.2" y="113.4">J2 LCD Connector</text>
<text x="190.4" y="155.8">4</text>
<text x="192.8" y="155.8">Ohms</text>
<text x="199.2" y="155.8">limits</text>
<text x="205.7" y="155.8">backlight</text>
<text x="215.6" y="155.8">current</text>
<text x="223.5" y="155.8">to</text>
<text x="226.6" y="155.8">75</text>
<text x="230.1" y="155.8">mA.</text>
<text x="194.3" y="157.8">PWM the</text>
<text x="203.7" y="157.8">brightness</text>
<text x="214.8" y="157.8">pin</text>
<text x="218.8" y="157.8">to</text>
<text x="221.9" y="157.8">modulate.</text>
<text x="36.9" y="178.7">LiPo</text>
<text x="42.2" y="178.7">battery,</text>
<text x="50.5" y="178.7">charger,</text>
<text x="40.6" y="180.7">3.3</text>
<text x="44.8" y="180.7">V regulator</text>
</g>
<g font-size="1.8" fill="#aaa">
<text x="154.9" y="65.8">1</text>
<text x="154.9" y="68.3">2</text>
<text x="154.9" y="70.9">3</text>
<text x="36.8" y="93.7">1</text>
<text x="36.8" y="96.3">2</text>
<text x="36.8" y="98.8">3</text>
<text x="36.8" y="101.3">4</text>
</g>
<g font-size="1.8" fill="#989898">
<text x="160" y="70.7">J7</text>
<text x="160" y="68.2">Serial</text>
<text x="166.7" y="68.2">Expansion</text>
<text x="32.4" y="99.5" transform="rotate(-90 32.4 99.5)">J6</text>
<text x="33.9" y="102.4" transform="rotate(-90 33.9 102.4)">Expansion</text>
<text x="246.6" y="138.5">C9</text>
<text x="250.5" y="138.5">1uF</text>
</g>
<g font-size="1.8" fill="#725600">
<text x="30.5" y="194.1">File:</text>
<text x="35.7" y="194.1">Power.kicad_sch</text>
<text x="91.4" y="194.1">File:</text>
<text x="96.7" y="194.1">Keyboard.kicad_sch</text>
</g>
<g font-size="1.4" fill="#a90000">
<text x="268.1" y="34">G1</text>
<text x="268.6" y="31.5">1</text>
<text x="200.8" y="77.2">A4_B9</text>
<text x="171.7" y="82.3">A5</text>
<text x="200.8" y="79.8">B4_A9</text>
<text x="171.7" y="84.8">A6</text>
<text x="171.7" y="87.4">A7</text>
<text x="171.7" y="89.9">A8</text>
<text x="202.1" y="84.8">B8</text>
<text x="202.1" y="87.4">B7</text>
<text x="202.1" y="89.9">B6</text>
<text x="202.1" y="92.5">B5</text>
<text x="201.6" y="97.5">SH1</text>
<text x="201.6" y="100.1">SH2</text>
<text x="200.3" y="107.7">A1_B12</text>
<text x="201.6" y="102.6">SH3</text>
<text x="201.6" y="105.2">SH4</text>
<text x="200.3" y="110.2">B1_A12</text>
<text x="263.1" y="116.6">10</text>
<text x="263.5" y="119.1">9</text>
<text x="263.5" y="121.7">8</text>
<text x="263.5" y="124.2">7</text>
<text x="263.5" y="126.7">6</text>
<text x="263.5" y="129.3">5</text>
<text x="263.5" y="131.8">4</text>
<text x="263.5" y="134.4">3</text>
<text x="263.5" y="136.9">2</text>
<text x="263.1" y="142">S1</text>
<text x="263.5" y="139.4">1</text>
<text x="263.1" y="144.5">S2</text>
</g>
<g font-size="1.4" fill="#006464">
<text x="62.5" y="54.9" transform="rotate(-90 62.5 54.9)">R17</text>
<text x="30.4" y="72.9">R14</text>
<text x="35.8" y="72.9">R15</text>
<text x="49.5" y="72.6" transform="rotate(-90 49.5 72.6)">R1</text>
<text x="156.9" y="78.7">R2</text>
<text x="176.3" y="83.3">CC1_A</text>
<text x="193" y="80.7">VBUS__1</text>
<text x="195.5" y="78.2">VBUS</text>
<text x="176.3" y="85.8">D+_A</text>
<text x="176.3" y="88.4">D-_A</text>
<text x="195.3" y="88.4">D-_B</text>
<text x="195.4" y="85.8">SBU2</text>
<text x="176.3" y="90.9">SBU1</text>
<text x="194.6" y="93.4">CC1_B</text>
<text x="195.3" y="90.9">D+_B</text>
<text x="208.7" y="92.4">R3</text>
<text x="191.6" y="101.1">SHIELD__1</text>
<text x="194.1" y="98.5">SHIELD</text>
<text x="191.6" y="103.6">SHIELD__2</text>
<text x="191.6" y="106.1">SHIELD__3</text>
<text x="193.8" y="111.2">GND__1</text>
<text x="196.3" y="108.7">GND</text>
<text x="267.7" y="117.6">SDA</text>
<text x="267.7" y="120.1">SCL</text>
<text x="267.7" y="122.7">RS</text>
<text x="267.7" y="125.2">RESET</text>
<text x="267.7" y="127.7">CS</text>
<text x="267.7" y="130.3">TE</text>
<text x="267.7" y="132.8">VDD</text>
<text x="267.7" y="135.4">LEDK</text>
<text x="267.7" y="137.9">LEDA</text>
<text x="236.2" y="140.4">R7</text>
<text x="267.7" y="143">SHIELD</text>
<text x="267.7" y="140.4">GND</text>
<text x="219.9" y="145.5">R5</text>
<text x="267.7" y="145.5">SHIELD__1</text>
</g>
</svg>
